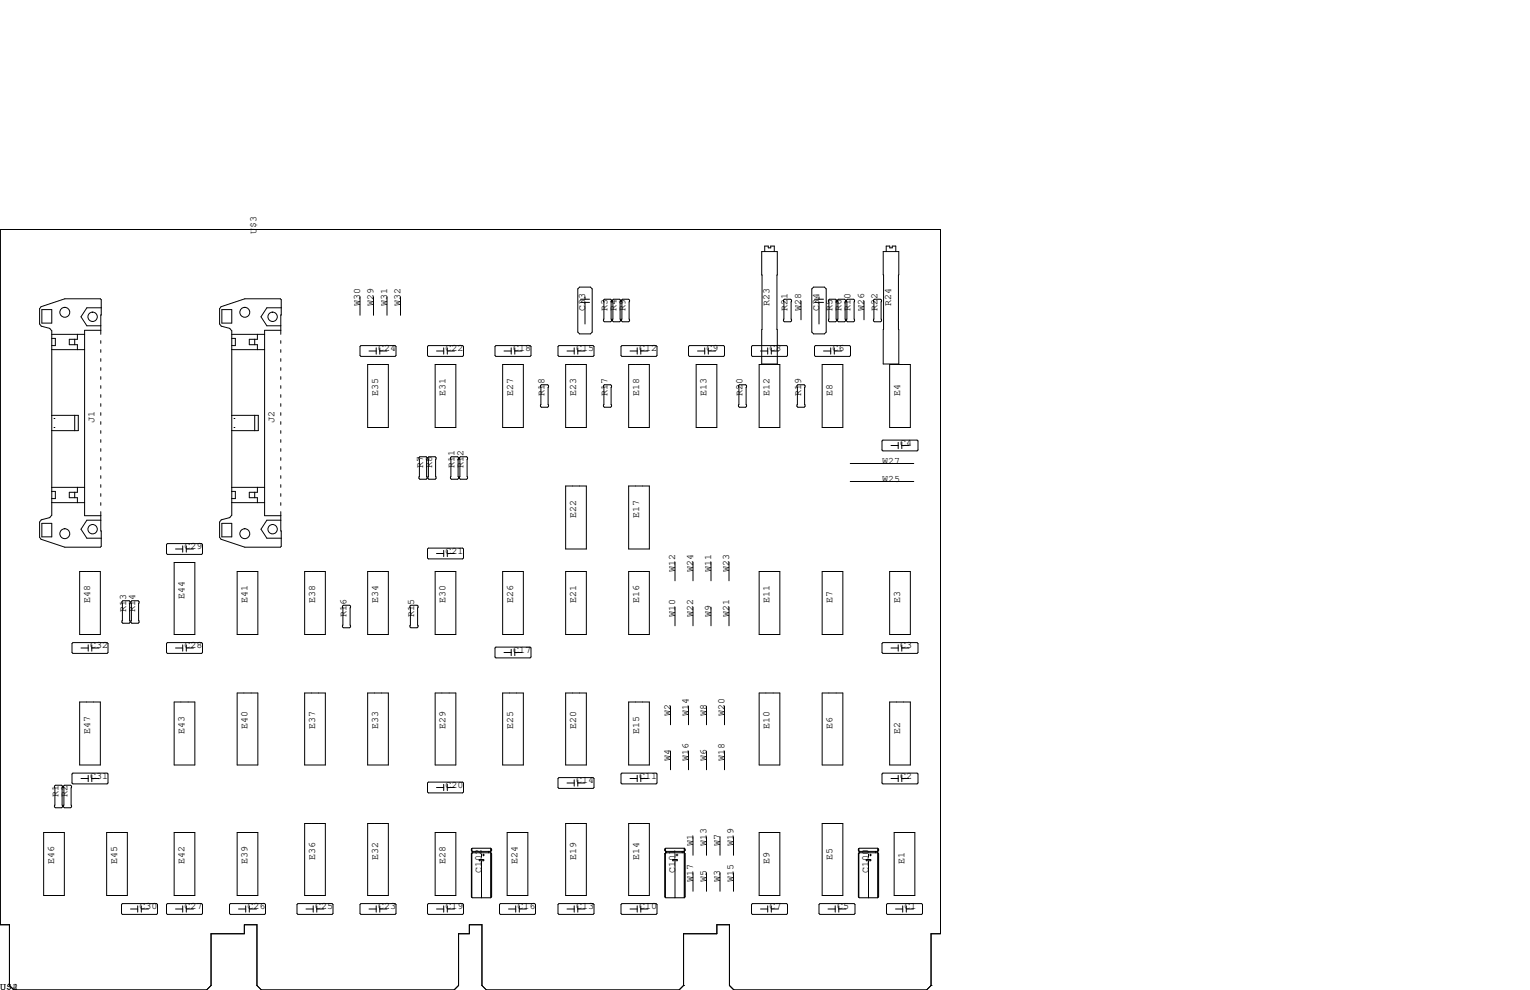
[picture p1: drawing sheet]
<svg xmlns="http://www.w3.org/2000/svg" width="432mm" height="279mm" viewBox="0 0 432 279" stroke-linecap="round" stroke-linejoin="round" font-family="sans-serif">
<g fill="none" stroke="#000" stroke-width=".28">
<path d="M215 71h4.4v31.7h-4.4zM215.8 70.9v-1.5h1v.6h.7v-.6h1v1.5M249.3 71h4.4v31.7h-4.4zM250.1 70.9v-1.5h1v.6h.7v-.6h1v1.5M11.8 87.4h2.8v3.8h-2.8zM14 92.7l.6 .6v52.1l-.6 .7M14.1 92.7l-2.4-.6-.5-.7v-4.3l.4-.5 6.7-2.3h10l.3 .3-.2 9.8M14.6 95.5h1v2h-1M14.6 94.4h9.3M14.6 98.7h9.3M21.1 95.8v1.5M21.8 94.4v1.4h-2.2v1.5h2.2v1.4"/>
<path d="M28.4 93.2h-4.5v52.3h4.5M28.4 96.1v.8M28.4 98.7v.7M28.6 86.9h-4.1l-1.6 2.5 1.6 2.5h3.9M62.6 87.4h2.8v3.8h-2.8zM64.8 92.7l.6 .6v52.1l-.6 .7M64.9 92.7l-2.4-.6-.5-.7v-4.3l.4-.5 6.7-2.3h10l.3 .3-.2 9.8M65.4 95.5h1v2h-1M65.4 94.4h9.3M65.4 98.7h9.3M71.9 95.8v1.5M72.6 94.4v1.4h-2.2v1.5h2.2v1.4"/>
<path d="M79.2 93.2h-4.5v52.3h4.5M79.2 96.1v.8M79.2 98.7v.7M79.4 86.9h-4.1l-1.6 2.5 1.6 2.5h3.9M101.6 83.7v5.3M101.9 97.5h9.6l.3 .3v2.5l-.3 .3h-9.6l-.3-.3v-2.5zM104.1 99.1h2.1M105.4 83.7v5.3M106.2 98.2v1.7M107.2 99.1h2M107.2 98.2v1.7M109.2 83.7v5.3"/>
<path d="M113 83.7v5.3M120.9 97.5h9.7l.2 .3v2.5l-.2 .3h-9.7l-.2-.3v-2.5zM123.2 99.1h2M125.2 98.2v1.7M126.2 99.1h2.1M126.2 98.2v1.7M140 97.5h9.6l.3 .3v2.5l-.3 .3h-9.6l-.3-.3v-2.5zM142.2 99.1h2.1M144.3 98.2v1.7M145.3 99.1h2M145.3 98.2v1.7M157.7 97.5h9.7l.2 .3v2.5l-.2 .3h-9.7l-.2-.3v-2.5z"/>
<path d="M160 99.1h2.1M162.1 98.2v1.7M163.1 99.1h2M163.1 98.2v1.7M163.6 81h3l.5 .5v12.2l-.5 .5h-3l-.5-.5v-12.2zM163.8 84.5h2.6M163.8 85.3h2.6M165.1 83.8v.7M165.1 85.3v6.1M170.6 84.5h1.7l.3 .2v5.9l-.3 .2h-1.7l-.3-.2v-5.9zM173.1 84.5h1.8l.2 .2v5.9l-.2 .2h-1.8l-.3-.2v-5.9zM175.5 97.5h9.7l.2 .3v2.5l-.2 .3h-9.7l-.2-.3v-2.5z"/>
<path d="M175.6 84.5h1.8l.3 .2v5.9l-.3 .2h-1.8l-.2-.2v-5.9zM177.8 99.1h2M179.8 98.2v1.7M180.8 99.1h2.1M180.8 98.2v1.7M194.6 97.5h9.6l.3 .3v2.5l-.3 .3h-9.6l-.3-.3v-2.5zM196.9 99.1h2M198.9 98.2v1.7M199.9 99.1h2M199.9 98.2v1.7M212.3 97.5h9.7l.3 .3v2.5l-.3 .3h-9.7l-.2-.3v-2.5zM214.6 99.1h2.1"/>
<path d="M216.7 98.2v1.7M217.7 99.1h2M217.7 98.2v1.7M221.4 84.5h1.7l.3 .2v5.9l-.3 .2h-1.7l-.3-.2v-5.9zM226.1 85v5.2M229.6 81h3.1l.5 .5v12.2l-.5 .5h-3.1l-.5-.5v-12.2zM229.9 84.5h2.5M229.9 85.3h2.5M230.1 97.5h9.7l.2 .3v2.5l-.2 .3h-9.7l-.2-.3v-2.5zM231.1 83.8v.7M231.1 85.3v6.1M232.4 99.1h2"/>
<path d="M234.1 84.5h1.7l.3 .2v5.9l-.3 .2h-1.7l-.3-.2v-5.9zM234.4 98.2v1.7M235.5 99.1h2M235.5 98.2v1.7M236.6 84.5h1.8l.2 .2v5.9l-.2 .2h-1.8l-.3-.2v-5.9zM239.1 84.5h1.8l.3 .2v5.9l-.3 .2h-1.8l-.2-.2v-5.9zM243.8 85v5.2M246.8 84.5h1.7l.3 .2v5.9l-.3 .2h-1.7l-.3-.2v-5.9zM14.6 117.2h7.5v4.3h-7.5M15.2 118.1h.3M21.1 117.2v4.3M28.4 101.2v.8"/>
<path d="M28.4 103.8v.7M28.4 106.3v.8M28.4 108.8v.8M28.4 111.4v.7M28.4 113.9v.8M28.4 116.5v.7M28.4 119v.8M65.4 117.2h7.5v4.3h-7.5M66 118.1h.3M71.9 117.2v4.3M79.2 101.2v.8M79.2 103.8v.7"/>
<path d="M79.2 106.3v.8M79.2 108.8v.8M79.2 111.4v.7M79.2 113.9v.8M79.2 116.5v.7M79.2 119v.8M103.8 102.9h5.8v17.7h-5.8zM122.8 102.9h5.9v17.7h-5.9zM141.9 102.9h5.8v17.7h-5.8zM152.8 108.6h1.8l.2 .2v5.9l-.2 .2h-1.8l-.3-.2v-5.9zM159.6 102.9h5.9v17.7h-5.9zM170.6 108.6h1.7l.3 .2v5.9l-.3 .2h-1.7l-.3-.2v-5.9z"/>
<path d="M177.4 102.9h5.9v17.7h-5.9zM196.5 102.9h5.8v17.7h-5.8zM208.7 108.6h1.7l.3 .2v5.9l-.3 .2h-1.7l-.3-.2v-5.9zM214.2 102.9h5.9v17.7h-5.9zM225.2 108.6h1.7l.3 .2v5.9l-.3 .2h-1.7l-.3-.2v-5.9zM232 102.9h5.9v17.7h-5.9zM251.1 102.9h5.8v17.7h-5.8zM14.6 138.7h1v2h-1M14.6 137.5h9.3M15.2 120.6h.3M21.1 138.9v1.6M21.8 137.5v1.4h-2.2v1.6h2.2v1.4"/>
<path d="M28.4 121.5v.8M28.4 124.1v.7M28.4 126.6v.8M28.4 129.2v.7M28.4 131.7v.8M28.4 134.2v.8M28.4 136.8v.7M28.4 139.3v.8M65.4 138.7h1v2h-1M65.4 137.5h9.3M66 120.6h.3M71.9 138.9v1.6"/>
<path d="M72.6 137.5v1.4h-2.2v1.6h2.2v1.4M79.2 121.5v.8M79.2 124.1v.7M79.2 126.6v.8M79.2 129.2v.7M79.2 131.7v.8M79.2 134.2v.8M79.2 136.8v.7M79.2 139.3v.8M118.5 128.9h1.8l.2 .3v5.8l-.2 .3h-1.8l-.3-.3v-5.8zM121 128.9h1.8l.3 .3v5.8l-.3 .3h-1.8l-.2-.3v-5.8zM127.4 128.9h1.8l.2 .3v5.8l-.2 .3h-1.8l-.3-.3v-5.8z"/>
<path d="M129.9 128.9h1.8l.3 .3v5.8l-.3 .3h-1.8l-.2-.3v-5.8zM159.6 137.2h5.9v17.7h-5.9zM177.4 137.2h5.9v17.7h-5.9zM240 135.9h17.9M240 130.8h17.9M248.9 124.5l.3-.3h9.6l.3 .3v2.5l-.3 .3h-9.6l-.3-.3zM251.5 125.7h2M253.5 124.8v1.8M254.5 124.8v1.8M254.5 125.7h2M11.8 147.7h2.8v3.8h-2.8zM14.6 141.9h9.3"/>
<path d="M28.4 144.4l.2 9.8-.3 .2h-10l-6.7-2.2-.4-.6v-4.3l.5-.6 2.4-.6M28.4 141.9v.7M28.4 146.8h-3.9l-1.6 2.6 1.6 2.5h4.1M47 153.7l.2-.3h9.7l.3 .3v2.5l-.3 .3h-9.7l-.2-.3zM49.1 158.7h5.9v20.4h-5.9zM49.5 154.9h2.1M51.6 154.1v1.7M52.6 154.9h2M52.6 154.1v1.7M62.6 147.7h2.8v3.8h-2.8zM65.4 141.9h9.3M79.2 144.4l.2 9.8-.3 .2h-10l-6.7-2.2-.4-.6v-4.3l.5-.6 2.4-.6"/>
<path d="M79.2 146.8h-3.9l-1.6 2.6 1.6 2.5h4.1M79.2 141.9v.7M120.7 154.9l.2-.2h9.7l.2 .2v2.6l-.2 .2h-9.7l-.2-.2zM123.2 156.2h2M125.2 155.3v1.8M126.2 155.3v1.8M126.2 156.2h2.1M190.5 158.7v5.2M195.6 158.7v5.2M200.7 158.7v5.2M205.7 158.7v5.2M22.5 161.3h5.8v17.8h-5.8z"/>
<path d="M34.7 169.5h1.7l.3 .3v5.8l-.3 .3h-1.7l-.3-.3v-5.8zM37 169.8l.2-.3h1.8l.2 .3v5.8l-.2 .3h-1.8l-.2-.3zM66.9 161.3h5.9v17.8h-5.9zM86 161.3h5.8v17.8h-5.8zM96.9 170.8h1.8l.2 .3v5.8l-.2 .3h-1.8l-.3-.3v-5.8zM103.8 161.3h5.8v17.8h-5.8zM115.7 171.1l.3-.3h1.7l.3 .3v5.8l-.3 .3h-1.7l-.3-.3zM122.8 161.3h5.9v17.8h-5.9zM141.9 161.3h5.8v17.8h-5.8zM159.6 161.3h5.9v17.8h-5.9zM177.4 161.3h5.9v17.8h-5.9zM190.5 171.4v5.2"/>
<path d="M195.6 171.4v5.2M200.7 171.4v5.2M205.7 171.4v5.2M214.2 161.3h5.9v17.8h-5.9zM232 161.3h5.9v17.8h-5.9zM251.1 161.3h5.8v17.8h-5.8zM20.6 181.4h9.6l.3 .2v2.5l-.3 .3h-9.6l-.3-.3v-2.5zM22.5 198.1h5.8v17.8h-5.8zM22.9 182.9h2M24.9 182v1.8M25.9 182.9h2M25.9 182v1.8"/>
<path d="M47.2 181.4h9.7l.3 .2v2.5l-.3 .3h-9.7l-.2-.3v-2.5zM49.1 198.1h5.9v17.8h-5.9zM49.5 182.9h2.1M51.6 182v1.8M52.6 182.9h2M52.6 182v1.8M66.9 195.6h5.9v20.3h-5.9zM86 195.6h5.8v20.3h-5.8zM103.8 195.6h5.8v20.3h-5.8zM122.8 195.6h5.9v20.3h-5.9zM139.7 182.9l.3-.3h9.6l.3 .3v2.5l-.3 .3h-9.6l-.3-.3zM141.9 195.6h5.8v20.3h-5.8z"/>
<path d="M142.2 184.1h2.1M144.3 183.3v1.7M145.3 184.1h2M145.3 183.3v1.7M159.6 195.6h5.9v20.3h-5.9zM177.4 198.1h5.9v17.8h-5.9zM189.2 199.3v5.2M194.3 199.3v5.2M199.4 199.3v5.2M204.5 199.3v5.2M214.2 195.6h5.9v20.3h-5.9zM232 195.6h5.9v20.3h-5.9z"/>
<path d="M248.9 181.6l.3-.2h9.6l.3 .2v2.5l-.3 .3h-9.6l-.3-.3zM251.1 198.1h5.8v17.8h-5.8zM251.5 182.9h2M253.5 182v1.8M254.5 182v1.8M254.5 182.9h2M20.6 218.2h9.6l.3 .2v2.6l-.3 .2h-9.6l-.3-.2v-2.6zM22.9 219.7h2M24.9 218.8v1.8M25.9 219.7h2M25.9 218.8v1.8M157.5 219.7l.2-.2h9.7l.2 .2v2.5l-.2 .3h-9.7l-.2-.3z"/>
<path d="M175.3 218.4l.2-.2h9.7l.2 .2v2.6l-.2 .2h-9.7l-.2-.2zM177.8 219.7h2M179.8 218.8v1.8M180.8 219.7h2.1M180.8 218.8v1.8M189.2 212v5.2M194.3 212v5.2M199.4 212v5.2M204.5 212v5.2M248.9 218.4l.3-.2h9.6l.3 .2v2.6l-.3 .2h-9.6l-.3-.2zM251.5 219.7h2M253.5 218.8v1.8"/>
<path d="M254.5 219.7h2M254.5 218.8v1.8M12.3 234.9h5.9v17.8h-5.9zM15.6 221.6h1.8l.3 .3v5.8l-.3 .3h-1.8l-.2-.3v-5.8zM18.2 221.6h1.7l.3 .3v5.8l-.3 .3h-1.7l-.3-.3v-5.8zM30.1 234.9h5.8v17.8h-5.8zM49.1 234.9h5.9v17.8h-5.9zM66.9 234.9h5.9v17.8h-5.9zM86 232.4h5.8v20.3h-5.8zM103.8 232.4h5.8v20.3h-5.8zM120.7 221l.2-.3h9.7l.2 .3v2.5l-.2 .3h-9.7l-.2-.3zM122.8 234.9h5.9v17.8h-5.9z"/>
<path d="M123.2 222.2h2M125.2 221.4v1.7M126.2 221.4v1.7M126.2 222.2h2.1M133 239.6h.1M133 239.6v.4l.3 .3M133.2 239.5v.7M138.5 239.4h-5.2l-.3 .2M138.5 239.4l.2 .2v.4l-.2 .3h-5.2M138.5 239.4v14M138.6 239.6v.4M143.1 234.9h5.9v17.8h-5.9z"/>
<path d="M159.6 232.4h5.9v20.3h-5.9zM160 221h2.1M162.1 220.1v1.8M163.1 220.1v1.8M163.1 221h2M177.4 232.4h5.9v20.3h-5.9zM187.6 239.6h.1M187.6 239.6v.4l.3 .3M187.8 239.5v.7M193.1 239.4h-5.2l-.3 .2M193.1 239.4l.3 .2v.4l-.3 .3h-5.2M193.1 239.4v14"/>
<path d="M193.2 239.6v.4M195.6 236.1v5.3M199.4 236.1v5.3M203.2 236.1v5.3M207 236.1v5.3M214.2 234.9h5.9v17.8h-5.9zM232 232.4h5.9v20.3h-5.9zM242.3 239.6v.4l.2 .3M242.3 239.6h.1M242.4 239.5v.7M247.7 239.4h-5.2l-.2 .2M247.7 239.4l.3 .2v.4l-.3 .3h-5.2"/>
<path d="M247.7 239.4v14M247.8 239.6v.4M252.3 234.9h5.9v17.8h-5.9zM34.3 255.3l.2-.3h9.7l.3 .3v2.5l-.3 .3h-9.7l-.2-.3zM36.8 256.5h2.1M38.9 255.7v1.7M39.9 256.5h2M39.9 255.7v1.7M47 255.3l.2-.3h9.7l.3 .3v2.5l-.3 .3h-9.7l-.2-.3zM49.5 256.5h2.1M51.6 255.7v1.7M52.6 256.5h2"/>
<path d="M52.6 255.7v1.7M64.8 255.3l.2-.3h9.7l.2 .3v2.5l-.2 .3h-9.7l-.2-.3zM67.3 256.5h2M69.3 255.7v1.7M70.4 256.5h2M70.4 255.7v1.7M83.8 255.3l.3-.3h9.6l.3 .3v2.5l-.3 .3h-9.6l-.3-.3zM86.4 256.5h2M88.4 255.7v1.7M89.4 256.5h2M89.4 255.7v1.7M101.6 255.3l.3-.3h9.6l.3 .3v2.5l-.3 .3h-9.6l-.3-.3z"/>
<path d="M104.1 256.5h2.1M106.2 255.7v1.7M107.2 256.5h2M107.2 255.7v1.7M120.7 255.3l.2-.3h9.7l.2 .3v2.5l-.2 .3h-9.7l-.2-.3zM123.2 256.5h2M125.2 255.7v1.7M126.2 256.5h2.1M126.2 255.7v1.7M133 240.9v12.2l.3 .3h5.2M133 240.9h.1M133.2 240.8v12.4"/>
<path d="M133.3 240.7h5.2l.2 .2v12.2l-.2 .3M133.3 240.3v.4M133.3 240.7l-.3 .2M133.4 240.3v.4M135.3 242.6h1.2v.3h-1.2zM135.9 241v.9M135.9 243v10.4M136.2 241.3h.5M136.5 241v.6M137.9 240.3v.4M138.4 240.4v.1M138.6 240.9v12.2"/>
<path d="M141 255.3l.2-.3h9.7l.2 .3v2.5l-.2 .3h-9.7l-.2-.3zM143.5 256.5h2M145.5 255.7v1.7M146.6 256.5h2M146.6 255.7v1.7M157.5 255.3l.2-.3h9.7l.2 .3v2.5l-.2 .3h-9.7l-.2-.3zM160 256.5h2.1M162.1 255.7v1.7M163.1 256.5h2M163.1 255.7v1.7M175.3 255.3l.2-.3h9.7l.2 .3v2.5l-.2 .3h-9.7l-.2-.3zM177.8 256.5h2"/>
<path d="M179.8 255.7v1.7M180.8 256.5h2.1M180.8 255.7v1.7M187.6 240.9v12.2l.3 .3h5.2M187.6 240.9h.1M187.8 240.8v12.4M187.9 240.7h5.2l.3 .2v12.2l-.3 .3M187.9 240.3v.4M187.9 240.7l-.3 .2M188 240.3v.4M189.9 242.6h1.2v.3h-1.2zM190.5 241v.9"/>
<path d="M190.5 243v10.4M190.8 241.3h.5M191.1 241v.6M192.5 240.3v.4M193 240.4v.1M193.2 240.9v12.2M195.6 246.3v5.2M199.4 246.3v5.2M203.2 246.3v5.2M207 246.3v5.2M212.1 255.3l.2-.3h9.7l.3 .3v2.5l-.3 .3h-9.7l-.2-.3zM214.6 256.5h2.1"/>
<path d="M216.7 255.7v1.7M217.7 256.5h2M217.7 255.7v1.7M231.1 255.3l.3-.3h9.6l.3 .3v2.5l-.3 .3h-9.6l-.3-.3zM233.7 256.5h2M235.7 255.7v1.7M236.7 256.5h2.1M236.7 255.7v1.7M242.3 240.9v12.2l.2 .3h5.2M242.3 240.9h.1M242.4 240.8v12.4M242.5 240.7h5.2l.3 .2v12.2l-.3 .3"/>
<path d="M242.5 240.3v.4M242.5 240.7l-.2 .2M242.6 240.3v.4M244.5 242.6h1.2v.3h-1.2zM245.1 241v.9M245.1 243v10.4M245.4 241.3h.5M245.7 241v.6M247.1 240.3v.4M247.6 240.4v.1M247.8 240.9v12.2M250.2 255.3l.2-.3h9.7l.3 .3v2.5l-.3 .3h-9.7l-.2-.3z"/>
<path d="M252.7 256.5h2.1M254.8 255.7v1.7M255.8 256.5h2M255.8 255.7v1.7M192.9 278.1h.1M192.9 278.1l-1.3 1.3h-54.3l-1.3-1.3v-17.1h-3.5v2.5h-3.1v14.6l-1.3 1.3h-54.3l-1.3-1.3v-17.1h-3.5v2.5h-9.4v14.6l-1.3 1.3h-54.4l-1.2-1.3v-17.1h-2.6v-196.2h265.3v198.7h-2.6v14.6M262.8 278.1h.1M262.8 278.1l-1.3 1.3h-54.4l-1.2-1.3v-17.1h-3.6v2.5h-9.4v14.6"/>
<circle cx="18.3" cy="88.1" r="1.4"/>
<circle cx="26.1" cy="89.4" r="1.32"/>
<circle cx="69.1" cy="88.1" r="1.4"/>
<circle cx="76.9" cy="89.4" r="1.32"/>
<circle cx="18.3" cy="150.6" r="1.4"/>
<circle cx="26.1" cy="149.4" r="1.32"/>
<circle cx="69.1" cy="150.6" r="1.4"/>
<circle cx="76.9" cy="149.4" r="1.32"/>
</g>
<g font-size="2.8">
<text x="72.4" y="66" transform="rotate(-90 72.4 66)">U$3</text>
<text x="101.6" y="86.4" transform="rotate(-90 101.6 86.4)">W30</text>
<text x="105.4" y="86.4" transform="rotate(-90 105.4 86.4)">W29</text>
<text x="109.2" y="86.4" transform="rotate(-90 109.2 86.4)">W31</text>
<text x="113" y="86.4" transform="rotate(-90 113 86.4)">W32</text>
<text x="165.1" y="87.6" transform="rotate(-90 165.1 87.6)">C33</text>
<text x="171.4" y="87.6" transform="rotate(-90 171.4 87.6)">R3</text>
<text x="174" y="87.6" transform="rotate(-90 174 87.6)">R4</text>
<text x="176.5" y="87.6" transform="rotate(-90 176.5 87.6)">R9</text>
<text x="217.2" y="86.4" transform="rotate(-90 217.2 86.4)">R23</text>
<text x="222.2" y="87.6" transform="rotate(-90 222.2 87.6)">R21</text>
<text x="226.1" y="87.6" transform="rotate(-90 226.1 87.6)">W28</text>
<text x="231.1" y="87.6" transform="rotate(-90 231.1 87.6)">C34</text>
<text x="234.9" y="87.6" transform="rotate(-90 234.9 87.6)">R5</text>
<text x="237.5" y="87.6" transform="rotate(-90 237.5 87.6)">R6</text>
<text x="240" y="87.6" transform="rotate(-90 240 87.6)">R10</text>
<text x="243.8" y="87.6" transform="rotate(-90 243.8 87.6)">W26</text>
<text x="247.6" y="87.6" transform="rotate(-90 247.6 87.6)">R22</text>
<text x="251.5" y="86.4" transform="rotate(-90 251.5 86.4)">R24</text>
<text x="106.7" y="99.1">C24</text>
<text x="125.7" y="99.1">C22</text>
<text x="144.8" y="99.1">C18</text>
<text x="162.6" y="99.1">C15</text>
<text x="180.3" y="99.1">C12</text>
<text x="199.4" y="99.1">C9</text>
<text x="217.2" y="99.1">C8</text>
<text x="234.9" y="99.1">C6</text>
<text x="106.7" y="111.8" transform="rotate(-90 106.7 111.8)">E35</text>
<text x="125.7" y="111.8" transform="rotate(-90 125.7 111.8)">E31</text>
<text x="144.8" y="111.8" transform="rotate(-90 144.8 111.8)">E27</text>
<text x="153.7" y="111.8" transform="rotate(-90 153.7 111.8)">R18</text>
<text x="162.6" y="111.8" transform="rotate(-90 162.6 111.8)">E23</text>
<text x="171.4" y="111.8" transform="rotate(-90 171.4 111.8)">R17</text>
<text x="180.3" y="111.8" transform="rotate(-90 180.3 111.8)">E18</text>
<text x="199.4" y="111.8" transform="rotate(-90 199.4 111.8)">E13</text>
<text x="209.5" y="111.8" transform="rotate(-90 209.5 111.8)">R20</text>
<text x="217.2" y="111.8" transform="rotate(-90 217.2 111.8)">E12</text>
<text x="226.1" y="111.8" transform="rotate(-90 226.1 111.8)">R19</text>
<text x="234.9" y="111.8" transform="rotate(-90 234.9 111.8)">E8</text>
<text x="254" y="111.8" transform="rotate(-90 254 111.8)">E4</text>
<text x="26.7" y="119.4" transform="rotate(-90 26.7 119.4)">J1</text>
<text x="77.5" y="119.4" transform="rotate(-90 77.5 119.4)">J2</text>
<text x="254" y="125.7">C4</text>
<text x="248.9" y="130.8">W27</text>
<text x="119.4" y="132.1" transform="rotate(-90 119.4 132.1)">R7</text>
<text x="121.9" y="132.1" transform="rotate(-90 121.9 132.1)">R8</text>
<text x="128.3" y="132.1" transform="rotate(-90 128.3 132.1)">R11</text>
<text x="130.8" y="132.1" transform="rotate(-90 130.8 132.1)">R12</text>
<text x="248.9" y="135.9">W25</text>
<text x="162.6" y="146" transform="rotate(-90 162.6 146)">E22</text>
<text x="180.3" y="146" transform="rotate(-90 180.3 146)">E17</text>
<text x="52.1" y="154.9">C29</text>
<text x="125.7" y="156.2">C21</text>
<text x="190.5" y="161.3" transform="rotate(-90 190.5 161.3)">W12</text>
<text x="195.6" y="161.3" transform="rotate(-90 195.6 161.3)">W24</text>
<text x="200.7" y="161.3" transform="rotate(-90 200.7 161.3)">W11</text>
<text x="205.7" y="161.3" transform="rotate(-90 205.7 161.3)">W23</text>
<text x="25.4" y="170.2" transform="rotate(-90 25.4 170.2)">E48</text>
<text x="35.6" y="172.7" transform="rotate(-90 35.6 172.7)">R13</text>
<text x="38.1" y="172.7" transform="rotate(-90 38.1 172.7)">R14</text>
<text x="52.1" y="168.9" transform="rotate(-90 52.1 168.9)">E44</text>
<text x="69.8" y="170.2" transform="rotate(-90 69.8 170.2)">E41</text>
<text x="88.9" y="170.2" transform="rotate(-90 88.9 170.2)">E38</text>
<text x="97.8" y="174" transform="rotate(-90 97.8 174)">R16</text>
<text x="106.7" y="170.2" transform="rotate(-90 106.7 170.2)">E34</text>
<text x="116.8" y="174" transform="rotate(-90 116.8 174)">R15</text>
<text x="125.7" y="170.2" transform="rotate(-90 125.7 170.2)">E30</text>
<text x="144.8" y="170.2" transform="rotate(-90 144.8 170.2)">E26</text>
<text x="162.6" y="170.2" transform="rotate(-90 162.6 170.2)">E21</text>
<text x="180.3" y="170.2" transform="rotate(-90 180.3 170.2)">E16</text>
<text x="190.5" y="174" transform="rotate(-90 190.5 174)">W10</text>
<text x="195.6" y="174" transform="rotate(-90 195.6 174)">W22</text>
<text x="200.7" y="174" transform="rotate(-90 200.7 174)">W9</text>
<text x="205.7" y="174" transform="rotate(-90 205.7 174)">W21</text>
<text x="217.2" y="170.2" transform="rotate(-90 217.2 170.2)">E11</text>
<text x="234.9" y="170.2" transform="rotate(-90 234.9 170.2)">E7</text>
<text x="254" y="170.2" transform="rotate(-90 254 170.2)">E3</text>
<text x="25.4" y="182.9">C32</text>
<text x="52.1" y="182.9">C28</text>
<text x="144.8" y="184.1">C17</text>
<text x="254" y="182.9">C3</text>
<text x="189.2" y="201.9" transform="rotate(-90 189.2 201.9)">W2</text>
<text x="194.3" y="201.9" transform="rotate(-90 194.3 201.9)">W14</text>
<text x="199.4" y="201.9" transform="rotate(-90 199.4 201.9)">W8</text>
<text x="204.5" y="201.9" transform="rotate(-90 204.5 201.9)">W20</text>
<text x="25.4" y="207" transform="rotate(-90 25.4 207)">E47</text>
<text x="52.1" y="207" transform="rotate(-90 52.1 207)">E43</text>
<text x="69.8" y="205.7" transform="rotate(-90 69.8 205.7)">E40</text>
<text x="88.9" y="205.7" transform="rotate(-90 88.9 205.7)">E37</text>
<text x="106.7" y="205.7" transform="rotate(-90 106.7 205.7)">E33</text>
<text x="125.7" y="205.7" transform="rotate(-90 125.7 205.7)">E29</text>
<text x="144.8" y="205.7" transform="rotate(-90 144.8 205.7)">E25</text>
<text x="162.6" y="205.7" transform="rotate(-90 162.6 205.7)">E20</text>
<text x="180.3" y="207" transform="rotate(-90 180.3 207)">E15</text>
<text x="217.2" y="205.7" transform="rotate(-90 217.2 205.7)">E10</text>
<text x="234.9" y="205.7" transform="rotate(-90 234.9 205.7)">E6</text>
<text x="254" y="207" transform="rotate(-90 254 207)">E2</text>
<text x="189.2" y="214.6" transform="rotate(-90 189.2 214.6)">W4</text>
<text x="194.3" y="214.6" transform="rotate(-90 194.3 214.6)">W16</text>
<text x="199.4" y="214.6" transform="rotate(-90 199.4 214.6)">W6</text>
<text x="204.5" y="214.6" transform="rotate(-90 204.5 214.6)">W18</text>
<text x="25.4" y="219.7">C31</text>
<text x="162.6" y="221">C14</text>
<text x="180.3" y="219.7">C11</text>
<text x="254" y="219.7">C2</text>
<text x="16.5" y="224.8" transform="rotate(-90 16.5 224.8)">R1</text>
<text x="19" y="224.8" transform="rotate(-90 19 224.8)">R2</text>
<text x="125.7" y="222.2">C20</text>
<text x="195.6" y="238.8" transform="rotate(-90 195.6 238.8)">W1</text>
<text x="199.4" y="238.8" transform="rotate(-90 199.4 238.8)">W13</text>
<text x="203.2" y="238.8" transform="rotate(-90 203.2 238.8)">W7</text>
<text x="207" y="238.8" transform="rotate(-90 207 238.8)">W19</text>
<text x="15.2" y="243.8" transform="rotate(-90 15.2 243.8)">E46</text>
<text x="33" y="243.8" transform="rotate(-90 33 243.8)">E45</text>
<text x="52.1" y="243.8" transform="rotate(-90 52.1 243.8)">E42</text>
<text x="69.8" y="243.8" transform="rotate(-90 69.8 243.8)">E39</text>
<text x="88.9" y="242.6" transform="rotate(-90 88.9 242.6)">E36</text>
<text x="106.7" y="242.6" transform="rotate(-90 106.7 242.6)">E32</text>
<text x="125.7" y="243.8" transform="rotate(-90 125.7 243.8)">E28</text>
<text x="146" y="243.8" transform="rotate(-90 146 243.8)">E24</text>
<text x="162.6" y="242.6" transform="rotate(-90 162.6 242.6)">E19</text>
<text x="180.3" y="242.6" transform="rotate(-90 180.3 242.6)">E14</text>
<text x="217.2" y="243.8" transform="rotate(-90 217.2 243.8)">E9</text>
<text x="234.9" y="242.6" transform="rotate(-90 234.9 242.6)">E5</text>
<text x="255.3" y="243.8" transform="rotate(-90 255.3 243.8)">E1</text>
<text x="135.9" y="246.4" transform="rotate(-90 135.9 246.4)">C102</text>
<text x="190.5" y="246.4" transform="rotate(-90 190.5 246.4)">C101</text>
<text x="195.6" y="248.9" transform="rotate(-90 195.6 248.9)">W17</text>
<text x="199.4" y="248.9" transform="rotate(-90 199.4 248.9)">W5</text>
<text x="203.2" y="248.9" transform="rotate(-90 203.2 248.9)">W3</text>
<text x="207" y="248.9" transform="rotate(-90 207 248.9)">W15</text>
<text x="245.1" y="246.4" transform="rotate(-90 245.1 246.4)">C100</text>
<text x="39.4" y="256.5">C30</text>
<text x="52.1" y="256.5">C27</text>
<text x="69.8" y="256.5">C26</text>
<text x="88.9" y="256.5">C25</text>
<text x="106.7" y="256.5">C23</text>
<text x="125.7" y="256.5">C19</text>
<text x="146" y="256.5">C16</text>
<text x="162.6" y="256.5">C13</text>
<text x="180.3" y="256.5">C10</text>
<text x="217.2" y="256.5">C7</text>
<text x="236.2" y="256.5">C5</text>
<text x="255.3" y="256.5">C1</text>
<text x="0" y="279.4">U$4</text>
<text x="0" y="279.4">U$2</text>
</g>
</svg>
